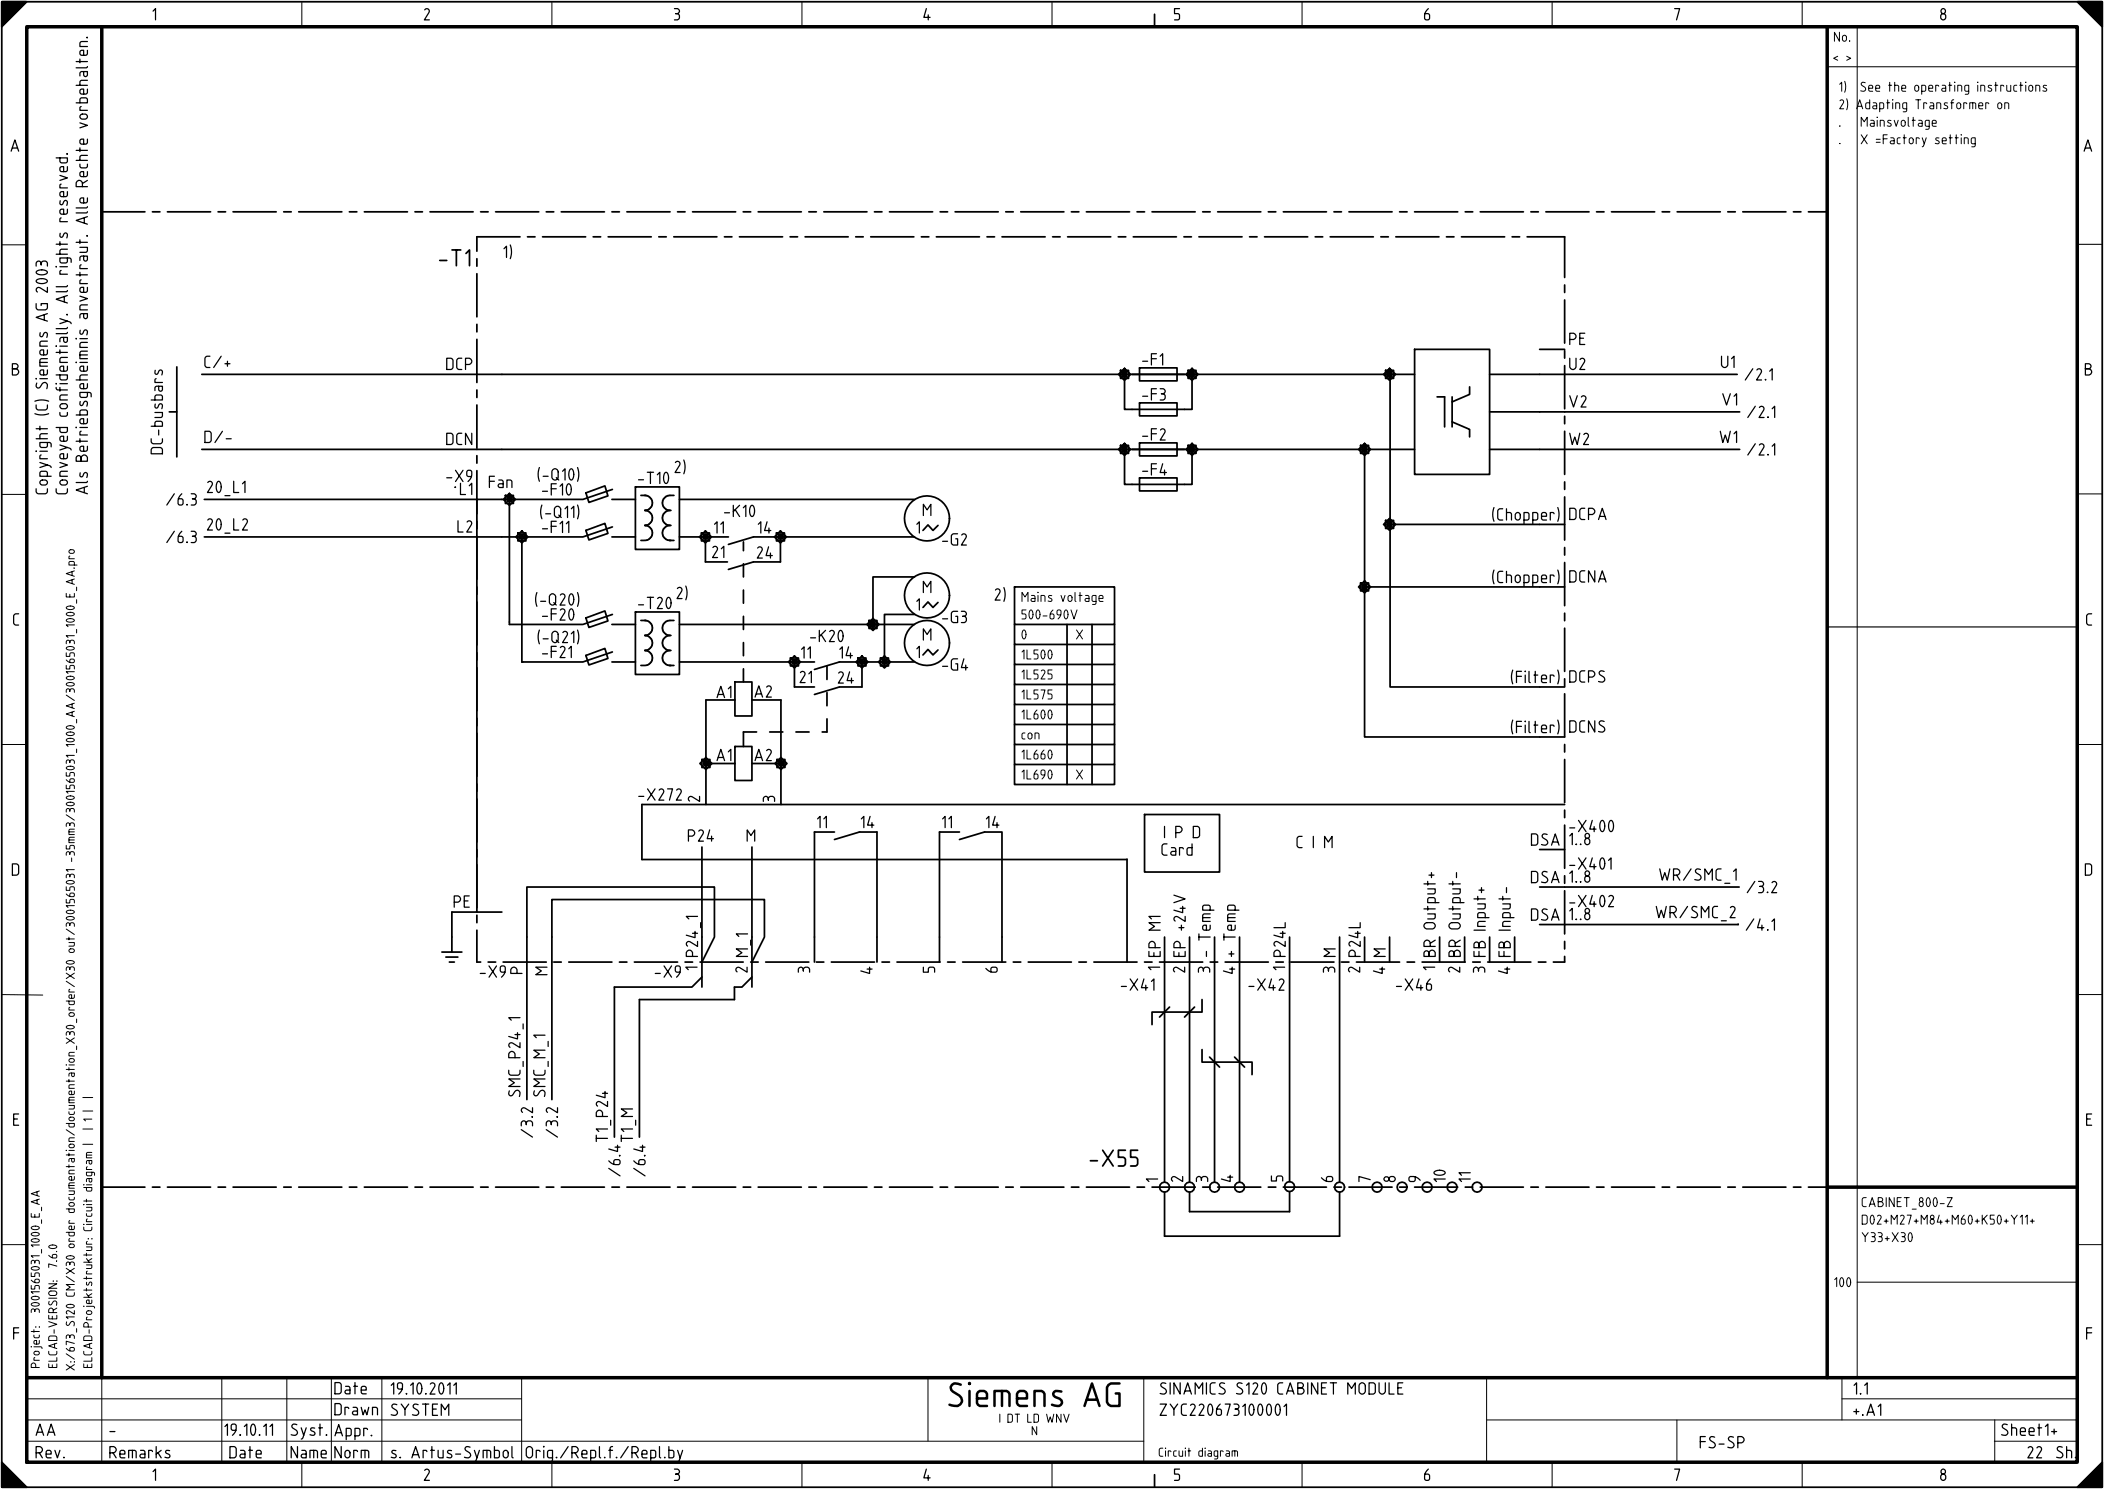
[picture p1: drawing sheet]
<svg xmlns="http://www.w3.org/2000/svg" width="421mm" height="298mm" viewBox="0 0 421 298" stroke-linecap="round" stroke-linejoin="round" font-family="sans-serif">
<g fill="none" stroke="#000" stroke-width=".35">
<path d="M.4 .3h420v297h-420zM.4 .3h5l-5 5zM.5 4.9h.1M.5 4.9h.2M.5 4.8h.2M.5 4.7h.3M.5 4.6h.4M.5 4.6h.5M.5 4.5h.5M.5 4.4h.6M.5 4.3h.7M.5 4.3h.8"/>
<path d="M.5 4.2h.8M.5 4.1h.9M.5 4h1M.5 3.9h1.1M.5 3.8h1.2M.5 3.8h1.3M.5 3.7h1.3M.5 3.6h1.4M.5 3.5h1.5M.5 3.5h1.6M.5 3.4h1.6M.5 3.3h1.7"/>
<path d="M.5 3.2h1.8M.5 3.2h1.9M.5 3.1h1.9M.5 3h2M.5 2.9h2.1M.5 2.9h2.2M.5 2.8h2.2M.5 2.7h2.3M.5 2.6h2.4M.5 2.6h2.5M.5 2.5h2.5M.5 2.4h2.6"/>
<path d="M.5 2.3h2.7M.5 2.3h2.8M.5 2.2h2.8M.5 2.1h2.9M.5 2h3M.5 2h3.1M.5 1.9h3.1M.5 1.8h3.2M.5 1.7h3.3M.5 1.7h3.4M.5 1.6h3.4M.5 1.5h3.5"/>
<path d="M.5 1.4h3.6M.5 1.3h3.7M.5 1.2h3.8M.5 1.2h3.9M.5 1.1h3.9M.5 1h4M.5 .9h4.1M.5 .9h4.2M.5 .8h4.2M.5 .7h4.3M.5 .6h4.4M.5 .6h4.5"/>
<path d="M.5 .5h4.5M.5 .4h4.6M.5 .3h4.7M230.9 2.9v2.4M415.4 .3h5v5zM415.5 .3h4.7M415.6 .4h4.6M415.7 .5h4.5M415.7 .6h4.5M415.8 .6h4.4M415.9 .7h4.3M416 .8h4.2"/>
<path d="M416 .9h4.2M416.1 .9h4.1M416.2 1h4M416.3 1.1h3.9M416.3 1.2h3.9M416.4 1.2h3.8M416.5 1.3h3.7M416.6 1.4h3.6M416.7 1.5h3.5M416.8 1.6h3.4M416.8 1.7h3.4M416.9 1.7h3.3"/>
<path d="M417 1.8h3.2M417.1 1.9h3.1M417.1 2h3.1M417.2 2h3M417.3 2.1h2.9M417.4 2.2h2.8M417.4 2.3h2.8M417.5 2.3h2.7M417.6 2.4h2.6M417.7 2.5h2.5M417.7 2.6h2.5M417.8 2.6h2.4"/>
<path d="M417.9 2.7h2.3M418 2.8h2.2M418 2.9h2.2M418.1 2.9h2.1M418.2 3h2M418.3 3.1h1.9M418.3 3.2h1.9M418.4 3.2h1.8M418.5 3.3h1.7M418.6 3.4h1.6M418.6 3.5h1.6M418.7 3.5h1.5"/>
<path d="M418.8 3.6h1.4M418.9 3.7h1.3M418.9 3.8h1.3M419 3.8h1.2M419.1 3.9h1.1M419.2 4h1M419.3 4.1h.9M419.4 4.2h.8M419.4 4.3h.8M419.5 4.3h.7M419.6 4.4h.6M419.7 4.5h.5"/>
<path d="M419.7 4.6h.5M419.8 4.6h.4M419.9 4.7h.3M420 4.8h.2M420 4.9h.2M420.1 4.9h.1M20.4 42.4h8.6M30.5 42.4h1.5M33.5 42.4h8.6M43.6 42.4h1.5M46.6 42.4h8.6M56.7 42.4h1.5"/>
<path d="M59.7 42.4h8.7M69.9 42.4h1.5M72.9 42.4h8.6M83 42.4h1.5M86 42.4h8.6M95.4 51.7v1.5M95.4 54.7v8.6M96.1 42.4h1.5M99.1 42.4h8.6M104 47.3h-8.6v2.9M105.5 47.3h1.5M108.5 47.3h8.6"/>
<path d="M109.2 42.4h1.5M112.2 42.4h8.7M118.6 47.3h1.5M121.6 47.3h8.6M122.4 42.4h1.5M125.4 42.4h8.6M131.7 47.3h1.5M134.7 47.3h8.7M135.5 42.4h1.5M138.5 42.4h8.6M144.9 47.3h1.5M147.9 47.3h8.6"/>
<path d="M148.6 42.4h1.5M151.6 42.4h8.6M158 47.3h1.5M161 47.3h8.6M161.7 42.4h1.5M164.7 42.4h8.7M171.1 47.3h1.5M174.1 47.3h8.6M174.9 42.4h1.5M177.9 42.4h8.6M184.2 47.3h1.5M187.2 47.3h8.7"/>
<path d="M188 42.4h1.5M191 42.4h8.6M197.4 47.3h1.5M200.4 47.3h8.6M201.1 42.4h1.5M204.1 42.4h8.6M210.5 47.3h1.5M213.5 47.3h8.6M214.2 42.4h1.5M217.2 42.4h8.7M223.6 47.3h1.5M226.6 47.3h8.6"/>
<path d="M227.4 42.4h1.5M230.4 42.4h8.6M236.7 47.3h1.5M239.7 47.3h8.7M240.5 42.4h1.5M243.5 42.4h8.6M249.9 47.3h1.5M252.9 47.3h8.6M253.6 42.4h1.5M256.6 42.4h8.6M263 47.3h1.5M266 47.3h8.6"/>
<path d="M266.7 42.4h1.5M269.7 42.4h8.7M276.1 47.3h1.5M279.1 47.3h8.6M279.9 42.4h1.5M282.9 42.4h8.6M289.2 47.3h1.5M292.2 47.3h8.7M293 42.4h1.5M296 42.4h8.6M302.4 47.3h1.5M305.4 47.3h7.5v8.2"/>
<path d="M306.1 42.4h1.5M309.1 42.4h8.6M312.9 57v1.5M312.9 60v8.6M319.2 42.4h1.5M322.2 42.4h8.7M332.4 42.4h1.5M335.4 42.4h8.6M345.5 42.4h1.5M348.5 42.4h8.6M358.6 42.4h1.5M361.6 42.4h3.8"/>
<path d="M35.4 73.3v18M40.4 74.8h242.5M95.4 64.8v1.6M95.4 67.8v8.7M95.4 78v1.5M223.7 74.8l1.2-1.2 1.2 1.2-1.2 1.2zM224.1 74h1.6v1.6h-1.6zM224.4 74.3h.9v1h-.9zM224.4 74.8l.5-.3 .5 .3-.5 .5zM224.9 75.9v-1.1v7h13.5v-7v1.1M227.9 73.6h7.5v2.6h-7.5zM237.2 74.8l1.2-1.2 1.2 1.2-1.2 1.2z"/>
<path d="M237.6 74h1.6v1.6h-1.6zM237.9 74.3h.9v1h-.9zM237.9 74.8l.5-.3 .5 .3-.5 .5zM276.7 74.8l1.2-1.2 1.2 1.2-1.2 1.2zM277.1 74h1.6v1.6h-1.6zM277.4 74.3h.9v1h-.9zM277.4 74.8l.5-.3 .5 .3-.5 .5zM277.9 74.8v1.1M278 74.8v30h34.9M282.9 69.8h15v25h-15zM287.4 79.4h1.5v6M290.4 79.4v6"/>
<path d="M293.9 77.4v1.4l-3.5 1.5M297.9 74.8h49.5M307.9 69.8h5M312.9 70.1v1.5M312.9 73.1v8.6M33.9 82.3h1.5M40.4 89.8h242.5M95.4 81v8.6M95.4 91.1v1.5M95.4 94.1v88.3M100.7 99.9l1.2-1.2 1.2 1.2-1.2 1.1zM101.1 99h1.6v1.7h-1.6z"/>
<path d="M101.4 99.9l.5-.5 .5 .5-.5 .3zM101.5 99.3h.9v.9h-.9zM101.9 99.4v25.4h14.7l5.9-2M117.2 98.5l3.8-1.4 .6 2-3.8 1.3zM122.4 99.9h4.7M122.5 97.8l-5.9 2.1h-75.7M127.1 97.3h8.8v12.5h-8.8zM128.2 99a1.69 1.69 0 0 1 2.2 2 1.58 1.58 0 0 1-1.4 1 1.5 1.5 0 0 1 1.5 1.5 1.5 1.5 0 0 1-1.5 1.6 1.5 1.5 0 0 1 1.5 1.4 1.5 1.5 0 0 1-1.5 1.5M134.8 99a1.69 1.69 0 0 0-2.3 2 1.57 1.57 0 0 0 1.5 1 1.5 1.5 0 0 0-1.5 1.5 1.5 1.5 0 0 0 1.5 1.6 1.5 1.5 0 0 0-1.5 1.4 1.5 1.5 0 0 0 1.5 1.5M135.9 99.9h47M223.7 89.8l1.2-1.2 1.2 1.2-1.2 1.2zM224.1 89h1.6v1.6h-1.6z"/>
<path d="M224.4 89.8l.5-.3 .5 .3-.5 .4zM224.4 89.3h.9v1h-.9zM224.9 90.9v-1.1v7h13.5v-7v1.1M227.9 88.6h7.5v2.6h-7.5zM227.9 80.5h7.5v2.6h-7.5zM227.9 95.5h7.5v2.6h-7.5zM237.2 89.8l1.2-1.2 1.2 1.2-1.2 1.2zM237.6 89h1.6v1.6h-1.6zM237.9 89.8l.5-.3 .5 .3-.5 .4zM237.9 89.3h.9v1h-.9zM271.7 89.8l1.2-1.2 1.2 1.2-1.2 1.2zM272.1 89h1.6v1.6h-1.6z"/>
<path d="M272.4 89.3h.9v1h-.9zM272.4 89.8l.5-.3 .5 .3-.5 .4zM272.9 90.9v-1.1v27.5h40M290.4 84.3l3.5 1.5v1.5M297.9 89.8h50M297.9 82.3h50M312.9 83.2v1.5M312.9 86.2v8.6M312.9 96.4v1.4M312.9 99.3v8.7M103.2 107.4l1.2-1.2 1.2 1.2-1.2 1.1zM103.6 106.5h1.6v1.7h-1.6z"/>
<path d="M103.9 107.4l.5-.5 .5 .5-.5 .3zM104 106.8h.9v.9h-.9zM104.4 106.9v25.4h12.2l5.9-2M117.2 106l3.8-1.4 .6 2-3.8 1.3zM122.4 107.4h4.7M122.5 105.4l-5.9 2h-75.7M128.2 108h.7M133.9 108h.9M135.9 107.4h9.8M139.9 107.4l1.2-1.2 1.2 1.2-1.2 1.1zM140.3 106.5h1.6v1.7h-1.6zM140.6 107.4l.5-.5 .5 .5-.5 .3z"/>
<path d="M140.7 106.8h.9v.9h-.9zM141.1 106.9v5.4h4.4M148.7 108.3v1.8M148.7 112.7v2.6M148.7 118v2.6M154.9 107.4l1.2-1.2 1.2 1.2-1.2 1.1zM155.3 106.5h1.6v1.7h-1.6zM155.6 107.4l.5-.5 .5 .5-.5 .3zM155.7 106.8h.9v.9h-.9zM156.1 107.4h-5.4l-5 1.4M156.1 106.9v5.4h-5.4l-5 1.5M156.2 107.4h26.7"/>
<path d="M182.9 115.3h-8.3v10.5M187.6 105.1l-1 .9-1-1.1-1 1.1M202.9 117.3h20v7.5h-20zM271.7 117.3l1.2-1.2 1.2 1.2-1.2 1.3zM272.1 116.6h1.6v1.5h-1.6zM272.4 117.3l.5-.4 .5 .4-.5 .5zM272.4 116.9h.9v.9h-.9zM272.9 118.3v-1v30h40v-8.6M277.1 104h1.6v1.6h-1.6zM277.4 104.3h.9v1.1h-.9zM277.4 104.8l.5-.3 .5 .3-.5 .4zM277.9 103.6l1.2 1.2-1.2 1.2-1.2-1.2z"/>
<path d="M277.9 104.8v1.1M278 104.8v32.6h34.9M312.9 109.5v1.5M312.9 112.5v8.6M117.2 131l3.8-1.4 .6 2-3.8 1.3zM117.2 123.5l3.8-1.4 .6 2-3.8 1.3zM122.4 124.8h4.7M122.4 132.3h4.7M127.1 122.4h8.8v12.4h-8.8zM128.2 124.1a1.69 1.69 0 0 1 2.2 1.8 1.59 1.59 0 0 1-1.4 1.1 1.5 1.5 0 0 1 1.5 1.5 1.5 1.5 0 0 1-1.5 1.5 1.5 1.5 0 0 1 1.5 1.5 1.5 1.5 0 0 1-1.5 1.6M128.2 133.1h.7M133.9 133.1h.9"/>
<path d="M134.8 124.1a1.68 1.68 0 0 0-2.3 1.8 1.58 1.58 0 0 0 1.5 1.1 1.5 1.5 0 0 0-1.5 1.5 1.5 1.5 0 0 0 1.5 1.5 1.5 1.5 0 0 0-1.5 1.5 1.5 1.5 0 0 0 1.5 1.6M135.9 124.8h47M135.9 132.3h27M147 136.3h3.4v6.9h-3.4zM147 140h-5.8v20.8M148.7 123.2v2.6M148.7 128.5v2.6M148.7 133.7v2.6M150.4 140h5.8v20.8M157.7 132.3l1.2-1.2 1.2 1.2-1.2 1.3zM158.1 131.6h1.6v1.5h-1.6zM158.4 132.3l.5-.4 .5 .4-.5 .5z"/>
<path d="M158.5 131.9h.9v.9h-.9zM158.9 131.9v5.5h4M165.4 133.1v2.7M165.4 138.5v2.6M171.2 132.3l1.2-1.2 1.2 1.2-1.2 1.3zM171.6 131.6h1.6v1.5h-1.6zM171.9 132.3l.5-.4 .5 .4-.5 .5zM172 131.9h.9v.9h-.9zM172.4 131.9v5.5h-4.5l-5 1.4M173.4 124.8l1.2-1.2 1.2 1.2-1.2 1.3zM173.8 124.1h1.6v1.5h-1.6zM174.1 124.8l.5-.4 .5 .4-.5 .5z"/>
<path d="M174.1 124.4h.9v.9h-.9zM175.7 132.3l1.2-1.2 1.2 1.2-1.2 1.3zM176.1 131.6h1.6v1.5h-1.6zM176.4 132.3l.5-.4 .5 .4-.5 .5zM176.5 131.9h.9v.9h-.9zM176.9 131.9v1.4M182.9 122.8h-6v9.5M182.9 132.3h-15l-5 1.6M187.6 129.9l-1 1-1-1-1 1M187.6 120.4l-1 1.1-1-1.1-1 1.1M202.9 136.8v4.1h20v-4.1M202.9 132.8v4h20v-4"/>
<path d="M202.9 128.8v4h20v-4M202.9 124.8v4h20v-4M213.4 124.8v32M218.4 124.8v32M312.9 122.6v1.5M312.9 125.6v8.6M312.9 135.7v1.5M140 152.7l1.2-1.2 1.2 1.2-1.2 1.1zM140.4 151.8h1.6v1.6h-1.6zM140.7 152.7l.5-.5 .5 .5-.5 .3zM140.8 152.1h.9v.9h-.9zM141.2 152.7h5.8"/>
<path d="M147 149.2h3.4v6.8h-3.4zM150.4 152.7h5.7M151.3 146.3h-2.6v2.9M153.9 146.3h2.6M155 152.7l1.2-1.2 1.2 1.2-1.2 1.1zM155.4 151.8h1.6v1.6h-1.6zM155.7 152.7l.5-.5 .5 .5-.5 .3zM155.8 152.1h.9v.9h-.9zM159.2 146.3h2.6M165.4 143.7v2.6h-1M202.9 144.9v4h20v-4M202.9 140.9v4h20v-4"/>
<path d="M202.9 148.9v3.9h20v-3.9M202.9 152.8v4h20v-4M312.9 148.9v1.5M312.9 151.8v8.7M140.4 169.4v28M150.4 169.4v28M166.9 166.3h-4v26M166.9 167.8l5-1.5h3.5v26M191.9 167.8l5-1.5h3.5v26M191.9 166.3h-4v26M225.4 171.7v20.6M228.9 162.8h15v11.5h-15z"/>
<path d="M307.9 169.8h5M307.9 177.3h39.9M312.9 160.8h-184.5v11h96.9M312.9 162v1.5M312.9 165v8.6M312.9 175.1v1.5M312.9 178.1v8.6M88.4 190.3h4M89.2 191.4h2.4M89.9 192.3h1M95.4 186v6.3h.7M95.4 183v1.5"/>
<path d="M97.6 192.3h1.5M100.4 182.4h-10v7.9M100.6 192.3h8.6M110.7 192.3h1.5M113.7 192.3h8.7M123.9 192.3h1.5M126.9 192.3h8.6M137 192.3h1.5M140 192.3h8.6M140.4 192.3l2.5-5v-10h-37.5v42.5M140.4 195.4l-2 2h-15.5v29.9M150.1 192.3h1.5"/>
<path d="M150.4 192.3l2.5-5v-7.5h-42.5v40M150.4 195.4l-2 2h-1.5v2.4h-19v27.5M153.1 192.3h8.6M163.2 192.3h1.5M166.2 192.3h8.7M176.4 192.3h1.5M179.4 192.3h8.6M189.5 192.3h1.5M192.5 192.3h8.6M202.6 192.3h1.5M205.6 192.3h8.6M215.7 192.3h1.5"/>
<path d="M218.7 192.3h8.7M228.9 192.3h1.5M231.9 192.3h8.6M232.9 187.3v49.1M237.9 187.3v49.1M240.4 199.8v2.5h-10v2.6M242 192.3h1.5M242.9 187.3v49.1M245 192.3h8.6M247.9 187.3v49.1M255.1 192.3h1.5M257.9 187.3v48.9"/>
<path d="M258.1 192.3h8.6M267.9 187.3v49.1M268.2 192.3h1.5M271.2 192.3h8.7M272.9 187.3v5M277.9 187.3v5M281.4 192.3h1.5M284.4 192.3h8.6M287.9 187.3v5M292.9 187.3v5M294.5 192.3h1.5M297.5 192.3h8.6"/>
<path d="M297.9 187.3v5M302.9 187.3v5M307.6 192.3h1.5M312.9 191.2v1.1h-2.3M312.9 188.2v1.5M347.6 184.7l-39.7 .1M233.9 201.3l-2 2M238.9 201.3l-2 2M240.4 209.8v2.6h10v2.4M241.9 211.3l2 2M246.9 211.3l2 2M20.4 237.3h8.6"/>
<path d="M30.5 237.3h1.5M33.5 237.3h8.6M43.6 237.3h1.5M46.6 237.3h8.6M56.7 237.3h1.5M59.7 237.3h8.7M69.9 237.3h1.5M72.9 237.3h8.6M83 237.3h1.5M86 237.3h8.6M96.1 237.3h1.5M99.1 237.3h8.6"/>
<path d="M109.2 237.3h1.5M112.2 237.3h8.7M122.4 237.3h1.5M125.4 237.3h8.6M135.5 237.3h1.5M138.5 237.3h8.6M148.6 237.3h1.5M151.6 237.3h8.6M161.7 237.3h1.5M164.7 237.3h8.7M174.9 237.3h1.5M177.9 237.3h8.6"/>
<path d="M188 237.3h1.5M191 237.3h8.6M201.1 237.3h1.5M204.1 237.3h8.6M214.2 237.3h1.5M217.2 237.3h8.7M227.4 237.3h1.5M230.4 237.3h8.6M232.9 238.4v8.7h35v-8.7M240.5 237.3h1.5M243.5 237.3h8.6M253.6 237.3h1.5"/>
<path d="M256.6 237.3h8.6M257.9 238.2v4h-20v-3.8M266.7 237.3h1.5M269.7 237.3h8.7M279.9 237.3h1.5M282.9 237.3h8.6M293 237.3h1.5M296 237.3h8.6M306.1 237.3h1.5M309.1 237.3h8.6M319.2 237.3h1.5M322.2 237.3h8.7"/>
<path d="M332.4 237.3h1.5M335.4 237.3h8.6M345.5 237.3h1.5M348.5 237.3h8.6M358.6 237.3h1.5M361.6 237.3h3.8M.4 292.4l5 4.9h-5zM.5 297.3h4.6M.5 297.2h4.5M.5 297.1h4.5M.5 297.1h4.4M.5 297h4.4"/>
<path d="M.5 297h4.3M.5 296.9h4.2M.5 296.8h4.2M.5 296.8h4.1M.5 296.7h4.1M.5 296.7h4M.5 296.6h3.9M.5 296.5h3.9M.5 296.5h3.8M.5 296.4h3.8M.5 296.4h3.7M.5 296.3h3.6"/>
<path d="M.5 296.2h3.6M.5 296.2h3.5M.5 296.1h3.5M.5 296.1h3.4M.5 296h3.4M.5 296h3.3M.5 295.9h3.3M.5 295.9h3.2M.5 295.8h3.1M.5 295.7h3.1M.5 295.7h3M.5 295.6h3"/>
<path d="M.5 295.6h2.9M.5 295.5h2.8M.5 295.4h2.8M.5 295.4h2.7M.5 295.3h2.7M.5 295.3h2.6M.5 295.2h2.5M.5 295.1h2.5M.5 295.1h2.4M.5 295h2.4M.5 295h2.3M.5 294.9h2.2"/>
<path d="M.5 294.8h2.2M.5 294.8h2.1M.5 294.7h2.1M.5 294.7h2M.5 294.6h1.9M.5 294.5h1.9M.5 294.5h1.8M.5 294.4h1.8M.5 294.4h1.7M.5 294.3h1.6M.5 294.2h1.6M.5 294.2h1.5"/>
<path d="M.5 294.1h1.5M.5 294.1h1.4M.5 294h1.3M.5 293.9h1.3M.5 293.9h1.2M.5 293.8h1.2M.5 293.8h1.1M.5 293.7h1M.5 293.6h1M.5 293.6h.9M.5 293.5h.9M.5 293.5h.8"/>
<path d="M.5 293.4h.8M.5 293.4h.7M.5 293.3h.7M.5 293.3h.6M.5 293.2h.5M.5 293.1h.5M.5 293.1h.4M.5 293h.4M.5 293h.3M.5 292.9h.2M.5 292.8h.2M.5 292.8h.1"/>
<path d="M.5 292.7h.1M230.9 294.8v2.5M415.4 297.3l5-4.9v4.9zM415.6 297.3h4.6M415.7 297.2h4.5M415.7 297.1h4.5M415.8 297.1h4.4M415.8 297h4.4M415.9 297h4.3M416 296.9h4.2M416 296.8h4.2M416.1 296.8h4.1"/>
<path d="M416.1 296.7h4.1M416.2 296.7h4M416.3 296.6h3.9M416.3 296.5h3.9M416.4 296.5h3.8M416.4 296.4h3.8M416.5 296.4h3.7M416.6 296.3h3.6M416.6 296.2h3.6M416.7 296.2h3.5M416.7 296.1h3.5M416.8 296.1h3.4"/>
<path d="M416.8 296h3.4M416.9 296h3.3M416.9 295.9h3.3M417 295.9h3.2M417.1 295.8h3.1M417.1 295.7h3.1M417.2 295.7h3M417.2 295.6h3M417.3 295.6h2.9M417.4 295.5h2.8M417.4 295.4h2.8M417.5 295.4h2.7"/>
<path d="M417.5 295.3h2.7M417.6 295.3h2.6M417.7 295.2h2.5M417.7 295.1h2.5M417.8 295.1h2.4M417.8 295h2.4M417.9 295h2.3M418 294.9h2.2M418 294.8h2.2M418.1 294.8h2.1M418.1 294.7h2.1M418.2 294.7h2"/>
<path d="M418.3 294.6h1.9M418.3 294.5h1.9M418.4 294.5h1.8M418.4 294.4h1.8M418.5 294.4h1.7M418.6 294.3h1.6M418.6 294.2h1.6M418.7 294.2h1.5M418.7 294.1h1.5M418.8 294.1h1.4M418.9 294h1.3M418.9 293.9h1.3"/>
<path d="M419 293.9h1.2M419 293.8h1.2M419.1 293.8h1.1M419.2 293.7h1M419.2 293.6h1M419.3 293.6h.9M419.3 293.5h.9M419.4 293.5h.8M419.4 293.4h.8M419.5 293.4h.7M419.5 293.3h.7M419.6 293.3h.6"/>
<path d="M419.7 293.2h.5M419.7 293.1h.5M419.8 293.1h.4M419.8 293h.4M419.9 293h.3M420 292.9h.2M420 292.8h.2M420.1 292.8h.1M420.1 292.7h.1"/>
<circle cx="185.4" cy="103.6" r="4.5"/>
<circle cx="185.4" cy="119.1" r="4.5"/>
<circle cx="185.4" cy="128.5" r="4.5"/>
<circle cx="232.9" cy="237.4" r="1"/>
<circle cx="237.9" cy="237.4" r="1"/>
<circle cx="242.9" cy="237.4" r="1"/>
<circle cx="247.9" cy="237.4" r="1"/>
<circle cx="257.9" cy="237.2" r="1"/>
<circle cx="267.9" cy="237.4" r="1"/>
<circle cx="275.4" cy="237.4" r="1"/>
<circle cx="280.4" cy="237.4" r="1"/>
<circle cx="285.4" cy="237.4" r="1"/>
<circle cx="290.4" cy="237.4" r="1"/>
<circle cx="295.4" cy="237.4" r="1"/>
</g>
<g fill="#000">
<circle cx="129" cy="99" r=".17"/>
<circle cx="129" cy="102" r=".17"/>
<circle cx="129" cy="105.1" r=".17"/>
<circle cx="134" cy="102" r=".17"/>
<circle cx="134" cy="105.1" r=".17"/>
<circle cx="134" cy="108" r=".17"/>
<circle cx="104.4" cy="132.3" r=".17"/>
<circle cx="129" cy="127" r=".17"/>
<circle cx="129" cy="130" r=".17"/>
<circle cx="129" cy="124.1" r=".17"/>
<circle cx="134" cy="133.1" r=".17"/>
<circle cx="134" cy="130" r=".17"/>
<circle cx="134" cy="127" r=".17"/>
</g>
<path d="M5.4 5.3h410v287.1h-410zM20.4 5.3v270.1M365.4 5.3v270.1M365.4 237.3h50M5.4 275.4h410" fill="none" stroke="#000" stroke-width=".7"/>
<g fill="none" stroke="#000" stroke-width=".2">
<path d="M60.4 .3v5M110.4 .3v5M160.4 .3v5M210.4 .3v5M260.4 .3v5M310.4 .3v5M360.4 .3v5M365.4 13.3h50M371.4 5.3v270.1M.4 48.9h5M415.4 48.8h5M.4 98.8h5"/>
<path d="M415.4 98.7h5M365.4 125.3h.1M365.5 125.3h.1M365.6 125.3h.1M365.7 125.3h.1M365.8 125.3h.1M365.9 125.3h.1M366 125.3h.1M366.1 125.3h.1M366.2 125.3h.1M366.3 125.3h.1M366.4 125.3h.1"/>
<path d="M366.5 125.3h.1M366.6 125.3h.1M366.7 125.3h.1M366.8 125.3h.1M366.9 125.3h.1M367 125.3h.1M367.1 125.3h.1M367.2 125.3h.1M367.3 125.3h.1M367.4 125.3h.1M367.5 125.3h.1M367.6 125.3h.1"/>
<path d="M367.7 125.3h.1M367.8 125.3h.1M367.9 125.3h.1M368 125.3h.1M368.1 125.3h.1M368.2 125.3h.1M368.3 125.3h.1M368.4 125.3h.1M368.5 125.3h.1M368.6 125.3h.1M368.7 125.3h.1M368.8 125.3h.1"/>
<path d="M368.9 125.3h.1M369 125.3h.1M369.1 125.3h.1M369.2 125.3h.1M369.3 125.3h.1M369.4 125.3h.1M369.5 125.3h.1M369.6 125.3h.1M369.7 125.3h.1M369.8 125.3h.1M369.9 125.3h.1M370 125.3h.1"/>
<path d="M370.1 125.3h.1M370.2 125.3h.1M370.3 125.3h.1M370.4 125.3h.1M370.5 125.3h.1M370.6 125.3h.1M370.7 125.3h.1M370.8 125.3h.1M370.9 125.3h.1M371 125.3h.1M371.1 125.3h.1M371.2 125.3h.1"/>
<path d="M371.3 125.3h.1M371.4 125.3h.1M371.5 125.3h.1M371.6 125.3h.1M371.7 125.3h.1M371.8 125.3h.1M371.9 125.3h.1M372 125.3h.1M372.1 125.3h.1M372.2 125.3h.1M372.3 125.3h.1M372.4 125.3h.1"/>
<path d="M372.5 125.3h.1M372.6 125.3h.1M372.7 125.3h.1M372.8 125.3h.1M372.9 125.3h.1M373 125.3h.1M373.1 125.3h.1M373.2 125.3h.1M373.3 125.3h.1M373.4 125.3h.1M373.5 125.3h.1M373.6 125.3h.1"/>
<path d="M373.7 125.3h.1M373.8 125.3h.1M373.9 125.3h.1M374 125.3h.1M374.1 125.3h.1M374.2 125.3h.1M374.3 125.3h.1M374.4 125.3h.1M374.5 125.3h.1M374.6 125.3h.1M374.7 125.3h.1M374.8 125.3h.1"/>
<path d="M374.9 125.3h.1M375 125.3h.1M375.1 125.3h.1M375.2 125.3h.1M375.3 125.3h.1M375.4 125.3h.1M375.5 125.3h.1M375.6 125.3h.1M375.7 125.3h.1M375.8 125.3h.1M375.9 125.3h.1M376 125.3h.1"/>
<path d="M376.1 125.3h.1M376.2 125.3h.1M376.3 125.3h.1M376.4 125.3h.1M376.5 125.3h.1M376.6 125.3h.1M376.7 125.3h.1M376.8 125.3h.1M376.9 125.3h.1M377 125.3h.1M377.1 125.3h.1M377.2 125.3h.1"/>
<path d="M377.3 125.3h.1M377.4 125.3h.1M377.5 125.3h.1M377.6 125.3h.1M377.7 125.3h.1M377.8 125.3h.1M377.9 125.3h.1M378 125.3h.1M378.1 125.3h.1M378.2 125.3h.1M378.3 125.3h.1M378.4 125.3h.1"/>
<path d="M378.5 125.3h.1M378.6 125.3h.1M378.7 125.3h.1M378.8 125.3h.1M378.9 125.3h.1M379 125.3h.1M379.1 125.3h.1M379.2 125.3h.1M379.3 125.3h.1M379.4 125.3h.1M379.5 125.3h.1M379.6 125.3h.1"/>
<path d="M379.7 125.3h.1M379.8 125.3h.1M379.9 125.3h.1M380 125.3h.1M380.1 125.3h.1M380.2 125.3h.1M380.3 125.3h.1M380.4 125.3h.1M380.5 125.3h.1M380.6 125.3h.1M380.7 125.3h.1M380.8 125.3h.1"/>
<path d="M380.9 125.3h.1M381 125.3h.1M381.1 125.3h.1M381.2 125.3h.1M381.3 125.3h.1M381.4 125.3h.1M381.5 125.3h.1M381.6 125.3h.1M381.7 125.3h.1M381.8 125.3h.1M381.9 125.3h.1M382 125.3h.1"/>
<path d="M382.1 125.3h.1M382.2 125.3h.1M382.3 125.3h.1M382.4 125.3h.1M382.5 125.3h.1M382.6 125.3h.1M382.7 125.3h.1M382.8 125.3h.1M382.9 125.3h.1M383 125.3h.1M383.1 125.3h.1M383.2 125.3h.1"/>
<path d="M383.3 125.3h.1M383.4 125.3h.1M383.5 125.3h.1M383.6 125.3h.1M383.7 125.3h.1M383.8 125.3h.1M383.9 125.3h.1M384 125.3h.1M384.1 125.3h.1M384.2 125.3h.1M384.3 125.3h.1M384.4 125.3h.1"/>
<path d="M384.5 125.3h.1M384.6 125.3h.1M384.7 125.3h.1M384.8 125.3h.1M384.9 125.3h.1M385 125.3h.1M385.1 125.3h.1M385.2 125.3h.1M385.3 125.3h.1M385.4 125.3h.1M385.5 125.3h.1M385.6 125.3h.1"/>
<path d="M385.7 125.3h.1M385.8 125.3h.1M385.9 125.3h.1M386 125.3h.1M386.1 125.3h.1M386.2 125.3h.1M386.3 125.3h.1M386.4 125.3h.1M386.5 125.3h.1M386.6 125.3h.1M386.7 125.3h.1M386.8 125.3h.1"/>
<path d="M386.9 125.3h.1M387 125.3h.1M387.1 125.3h.1M387.2 125.3h.1M387.3 125.3h.1M387.4 125.3h.1M387.5 125.3h.1M387.6 125.3h.1M387.7 125.3h.1M387.8 125.3h.1M387.9 125.3h.1M388 125.3h.1"/>
<path d="M388.1 125.3h.1M388.2 125.3h.1M388.3 125.3h.1M388.4 125.3h.1M388.5 125.3h.1M388.6 125.3h.1M388.7 125.3h.1M388.8 125.3h.1M388.9 125.3h.1M389 125.3h.1M389.1 125.3h.1M389.2 125.3h.1"/>
<path d="M389.3 125.3h.1M389.4 125.3h.1M389.5 125.3h.1M389.6 125.3h.1M389.7 125.3h.1M389.8 125.3h.1M389.9 125.3h.1M390 125.3h.1M390.1 125.3h.1M390.2 125.3h.1M390.3 125.3h.1M390.4 125.3h.1"/>
<path d="M390.5 125.3h.1M390.6 125.3h.1M390.7 125.3h.1M390.8 125.3h.1M390.9 125.3h.1M391 125.3h.1M391.1 125.3h.1M391.2 125.3h.1M391.3 125.3h.1M391.4 125.3h.1M391.5 125.3h.1M391.6 125.3h.1"/>
<path d="M391.7 125.3h.1M391.8 125.3h.1M391.9 125.3h.1M392 125.3h.1M392.1 125.3h.1M392.2 125.3h.1M392.3 125.3h.1M392.4 125.3h.1M392.5 125.3h.1M392.6 125.3h.1M392.7 125.3h.1M392.8 125.3h.1"/>
<path d="M392.9 125.3h.1M393 125.3h.1M393.1 125.3h.1M393.2 125.3h.1M393.3 125.3h.1M393.4 125.3h.1M393.5 125.3h.1M393.6 125.3h.1M393.7 125.3h.1M393.8 125.3h.1M393.9 125.3h.1M394 125.3h.1"/>
<path d="M394.1 125.3h.1M394.2 125.3h.1M394.3 125.3h.1M394.4 125.3h.1M394.5 125.3h.1M394.6 125.3h.1M394.7 125.3h.1M394.8 125.3h.1M394.9 125.3h.1M395 125.3h.1M395.1 125.3h.1M395.2 125.3h.1"/>
<path d="M395.3 125.3h.1M395.4 125.3h.1M395.5 125.3h.1M395.6 125.3h.1M395.7 125.3h.1M395.8 125.3h.1M395.9 125.3h.1M396 125.3h.1M396.1 125.3h.1M396.2 125.3h.1M396.3 125.3h.1M396.4 125.3h.1"/>
<path d="M396.5 125.3h.1M396.6 125.3h.1M396.7 125.3h.1M396.8 125.3h.1M396.9 125.3h.1M397 125.3h.1M397.1 125.3h.1M397.2 125.3h.1M397.3 125.3h.1M397.4 125.3h.1M397.5 125.3h.1M397.6 125.3h.1"/>
<path d="M397.7 125.3h.1M397.8 125.3h.1M397.9 125.3h.1M398 125.3h.1M398.1 125.3h.1M398.2 125.3h.1M398.3 125.3h.1M398.4 125.3h.1M398.5 125.3h.1M398.6 125.3h.1M398.7 125.3h.1M398.8 125.3h.1"/>
<path d="M398.9 125.3h.1M399 125.3h.1M399.1 125.3h.1M399.2 125.3h.1M399.3 125.3h.1M399.4 125.3h.1M399.5 125.3h.1M399.6 125.3h.1M399.7 125.3h.1M399.8 125.3h.1M399.9 125.3h.1M400 125.3h.1"/>
<path d="M400.1 125.3h.1M400.2 125.3h.1M400.3 125.3h.1M400.4 125.3h.1M400.5 125.3h.1M400.6 125.3h.1M400.7 125.3h.1M400.8 125.3h.1M400.9 125.3h.1M401 125.3h.1M401.1 125.3h.1M401.2 125.3h.1"/>
<path d="M401.3 125.3h.1M401.4 125.3h.1M401.5 125.3h.1M401.6 125.3h.1M401.7 125.3h.1M401.8 125.3h.1M401.9 125.3h.1M402 125.3h.1M402.1 125.3h.1M402.2 125.3h.1M402.3 125.3h.1M402.4 125.3h.1"/>
<path d="M402.5 125.3h.1M402.6 125.3h.1M402.7 125.3h.1M402.8 125.3h.1M402.9 125.3h.1M403 125.3h.1M403.1 125.3h.1M403.2 125.3h.1M403.3 125.3h.1M403.4 125.3h.1M403.5 125.3h.1M403.6 125.3h.1"/>
<path d="M403.7 125.3h.1M403.8 125.3h.1M403.9 125.3h.1M404 125.3h.1M404.1 125.3h.1M404.2 125.3h.1M404.3 125.3h.1M404.4 125.3h.1M404.5 125.3h.1M404.6 125.3h.1M404.7 125.3h.1M404.8 125.3h.1"/>
<path d="M404.9 125.3h.1M405 125.3h.1M405.1 125.3h.1M405.2 125.3h.1M405.3 125.3h.1M405.4 125.3h.1M405.5 125.3h.1M405.6 125.3h.1M405.7 125.3h.1M405.8 125.3h.1M405.9 125.3h.1M406 125.3h.1"/>
<path d="M406.1 125.3h.1M406.2 125.3h.1M406.3 125.3h.1M406.4 125.3h.1M406.5 125.3h.1M406.6 125.3h.1M406.7 125.3h.1M406.8 125.3h.1M406.9 125.3h.1M407 125.3h.1M407.1 125.3h.1M407.2 125.3h.1"/>
<path d="M407.3 125.3h.1M407.4 125.3h.1M407.5 125.3h.1M407.6 125.3h.1M407.7 125.3h.1M407.8 125.3h.1M407.9 125.3h.1M408 125.3h.1M408.1 125.3h.1M408.2 125.3h.1M408.3 125.3h.1M408.4 125.3h.1"/>
<path d="M408.5 125.3h.1M408.6 125.3h.1M408.7 125.3h.1M408.8 125.3h.1M408.9 125.3h.1M409 125.3h.1M409.1 125.3h.1M409.2 125.3h.1M409.3 125.3h.1M409.4 125.3h.1M409.5 125.3h.1M409.6 125.3h.1"/>
<path d="M409.7 125.3h.1M409.8 125.3h.1M409.9 125.3h.1M410 125.3h.1M410.1 125.3h.1M410.2 125.3h.1M410.3 125.3h.1M410.4 125.3h.1M410.5 125.3h.1M410.6 125.3h.1M410.7 125.3h.1M410.8 125.3h.1"/>
<path d="M410.9 125.3h.1M411 125.3h.1M411.1 125.3h.1M411.2 125.3h.1M411.3 125.3h.1M411.4 125.3h.1M411.5 125.3h.1M411.6 125.3h.1M411.7 125.3h.1M411.8 125.3h.1M411.9 125.3h.1M412 125.3h.1"/>
<path d="M412.1 125.3h.1M412.2 125.3h.1M412.3 125.3h.1M412.4 125.3h.1M412.5 125.3h.1M412.6 125.3h.1M412.7 125.3h.1M412.8 125.3h.1M412.9 125.3h.1M413 125.3h.1M413.1 125.3h.1M413.2 125.3h.1"/>
<path d="M413.3 125.3h.1M413.4 125.3h.1M413.5 125.3h.1M413.6 125.3h.1M413.7 125.3h.1M413.8 125.3h.1M413.9 125.3h.1M414 125.3h.1M414.1 125.3h.1M414.2 125.3h.1M414.3 125.3h.1M414.4 125.3h.1"/>
<path d="M414.5 125.3h.1M414.6 125.3h.1M414.7 125.3h.1M414.8 125.3h.1M414.9 125.3h.1M415 125.3h.1M415.1 125.3h.1M415.2 125.3h.1M415.3 125.3h.1M.4 148.9h5M415.4 148.9h5M.4 198.9h8.2"/>
<path d="M415.4 198.9h5M.4 248.8h5M371.4 256.3h44M415.4 248.8h5M5.4 279.7h98.9M20.4 275.4v17M44.4 275.4v17M57.4 275.4v17M66.3 275.4v17M76.4 275.4v17M104.3 275.4v17M185.6 275.4v12.7"/>
<path d="M228.7 275.4v17M297.3 275.4v17M368.3 275.4v8.5M368.3 279.7h47.1M5.4 283.9h98.9M5.4 288.1h223.3M60.4 292.4v4.9M110.4 292.4v4.9M160.4 292.4v4.9M210.4 292.4v4.9M260.4 292.4v4.9M297.3 283.9h118.1"/>
<path d="M310.4 292.4v4.9M335.3 283.9v8.5M360.4 292.4v4.9M398.8 288.1h16.6M398.9 283.8v8.6"/>
</g>
<text font-size="5" x="189.6" y="281.4">Siemens AG</text>
<g font-size="3.5">
<text x="87.8" y="53.3">-T1</text>
<text x="217.9" y="233.3">-X55</text>
</g>
<g font-size="2.5">
<text x="30.5" y="4.1">1</text>
<text x="84.7" y="4.1">2</text>
<text x="134.7" y="4.1">3</text>
<text x="184.6" y="4.1">4</text>
<text x="234.7" y="4.1">5</text>
<text x="284.7" y="4.1">6</text>
<text x="334.7" y="4.1">7</text>
<text x="387.9" y="4.1">8</text>
<text x="2.1" y="30.3">A</text>
<text x="416.6" y="30.3">A</text>
<text x="100.7" y="51.6">1)</text>
<text x="313.8" y="69">PE</text>
<text x="2.4" y="75.1">B</text>
<text x="40.9" y="73.6">C/+</text>
<text x="89.2" y="74">DCP</text>
<text x="228.4" y="73.1">-F1</text>
<text x="313.8" y="74">U2</text>
<text x="344.1" y="73.6">U1</text>
<text x="348.9" y="76.1">/2.1</text>
<text x="416.9" y="75.1">B</text>
<text x="228.4" y="80.1">-F3</text>
<text x="313.8" y="81.5">V2</text>
<text x="344.4" y="81.1">V1</text>
<text x="349.4" y="83.6">/2.1</text>
<text x="40.9" y="88.6">D/-</text>
<text x="89.2" y="89">DCN</text>
<text x="228.4" y="88.1">-F2</text>
<text x="313.8" y="89">W2</text>
<text x="343.9" y="88.6">W1</text>
<text x="32.6" y="90.9" transform="rotate(-90 32.6 90.9)">DC-busbars</text>
<text x="134.9" y="94.6">2)</text>
<text x="228.4" y="95.1">-F4</text>
<text x="349.4" y="91.1">/2.1</text>
<text x="9.6" y="98.8" transform="rotate(-90 9.6 98.8)">Copyright (C) Siemens AG 2003</text>
<text x="13.6" y="98.8" transform="rotate(-90 13.6 98.8)">Conveyed confidentially. All rights reserved.</text>
<text x="17.6" y="98.8" transform="rotate(-90 17.6 98.8)">Als Betriebsgeheimnis anvertraut. Alle Rechte vorbehalten.</text>
<text x="33.2" y="101.1">/6.3</text>
<text x="41.4" y="98.6">20_L1</text>
<text x="89.2" y="96.4">-X9</text>
<text x="90.9" y="97.6">.</text>
<text x="92" y="99">L1</text>
<text x="97.7" y="97.6">Fan</text>
<text x="107.5" y="96.1">(-Q10)</text>
<text x="108.4" y="99.1">-F10</text>
<text x="127.6" y="96.8">-T10</text>
<text x="41.4" y="106.1">20_L2</text>
<text x="91.5" y="106.5">L2</text>
<text x="108" y="103.6">(-Q11)</text>
<text x="108.4" y="106.6">-F11</text>
<text x="142.8" y="106.7">11</text>
<text x="144.8" y="103.4">-K10</text>
<text x="151.5" y="106.7">14</text>
<text x="183.2" y="106.7">1</text>
<text x="184.5" y="103.2">M</text>
<text x="298.4" y="104.1">(Chopper)</text>
<text x="313.8" y="104">DCPA</text>
<text x="33.2" y="108.6">/6.3</text>
<text x="142.4" y="111.6">21</text>
<text x="151.3" y="111.7">24</text>
<text x="188.4" y="109.1">-G2</text>
<text x="135.3" y="119.8">2)</text>
<text x="184.5" y="118.6">M</text>
<text x="298.4" y="116.6">(Chopper)</text>
<text x="313.8" y="116.5">DCNA</text>
<text x="2.6" y="125.1">C</text>
<text x="107" y="121.1">(-Q20)</text>
<text x="108.4" y="124.1">-F20</text>
<text x="127.6" y="121.8">-T20</text>
<text x="183.2" y="122.1">1</text>
<text x="188.4" y="124.6">-G3</text>
<text x="198.9" y="120.1">2)</text>
<text x="417.1" y="125.1">C</text>
<text x="107.5" y="128.6">(-Q21)</text>
<text x="108.4" y="131.6">-F21</text>
<text x="160.2" y="131.7">11</text>
<text x="162" y="128.4">-K20</text>
<text x="167.8" y="131.7">14</text>
<text x="183.2" y="131.6">1</text>
<text x="184.5" y="128.1">M</text>
<text x="159.9" y="136.6">21</text>
<text x="167.5" y="136.7">24</text>
<text x="188.4" y="134.1">-G4</text>
<text x="302.1" y="136.6">(Filter) DCPS</text>
<text x="143.3" y="139.6">A1</text>
<text x="150.9" y="139.5">A2</text>
<text x="302.1" y="146.6">(Filter)</text>
<text x="313.8" y="146.5">DCNS</text>
<text x="143.3" y="152.2">A1</text>
<text x="150.9" y="152.2">A2</text>
<text x="127.6" y="160.1">-X272</text>
<text x="140" y="160.3" transform="rotate(-90 140 160.3)">2</text>
<text x="155" y="160.3" transform="rotate(-90 155 160.3)">3</text>
<text x="163.4" y="165.6">11</text>
<text x="172.1" y="165.6">14</text>
<text x="188.4" y="165.6">11</text>
<text x="197.1" y="165.6">14</text>
<text x="232.7" y="167.6">I P D</text>
<text x="313.8" y="166.4">-X400</text>
<text x="137.5" y="168.3">P24</text>
<text x="149.3" y="168.3">M</text>
<text x="232.2" y="171.1">Card</text>
<text x="259.2" y="169.6">C I M</text>
<text x="306.1" y="169.1">DSA</text>
<text x="313.8" y="169">1..8</text>
<text x="313.8" y="173.9">-X401</text>
<text x="2.4" y="175.1">D</text>
<text x="306.1" y="176.6">DSA 1..8</text>
<text x="331.8" y="176.1">WR/SMC_1</text>
<text x="349.3" y="178.6">/3.2</text>
<text x="416.9" y="175.1">D</text>
<text x="90.7" y="181.5">PE</text>
<text x="306.1" y="184.1">DSA</text>
<text x="313.8" y="184">1..8</text>
<text x="313.8" y="181.4">-X402</text>
<text x="331.1" y="183.6">WR/SMC_2</text>
<text x="232.1" y="191.4" transform="rotate(-90 232.1 191.4)">EP M1</text>
<text x="237.1" y="191.4" transform="rotate(-90 237.1 191.4)">EP +24V</text>
<text x="247.1" y="191.4" transform="rotate(-90 247.1 191.4)">+ Temp</text>
<text x="272.1" y="191.4" transform="rotate(-90 272.1 191.4)">P24L</text>
<text x="277.1" y="191.4" transform="rotate(-90 277.1 191.4)">M</text>
<text x="287.1" y="191.4" transform="rotate(-90 287.1 191.4)">BR Output+</text>
<text x="292.1" y="191.4" transform="rotate(-90 292.1 191.4)">BR Output-</text>
<text x="302.1" y="191.4" transform="rotate(-90 302.1 191.4)">FB Input-</text>
<text x="349.1" y="186.1">/4.1</text>
<text x="95.9" y="195.5">-X9</text>
<text x="104.5" y="194.8" transform="rotate(-90 104.5 194.8)">P</text>
<text x="109.5" y="195" transform="rotate(-90 109.5 195)">M</text>
<text x="130.9" y="195.5">-X9</text>
<text x="139.5" y="194" transform="rotate(-90 139.5 194)">1 P24_1</text>
<text x="149.5" y="194.5" transform="rotate(-90 149.5 194.5)">2 M_1</text>
<text x="162" y="194.5" transform="rotate(-90 162 194.5)">3</text>
<text x="174.5" y="194.8" transform="rotate(-90 174.5 194.8)">4</text>
<text x="187" y="194.5" transform="rotate(-90 187 194.5)">5</text>
<text x="199.5" y="194.5" transform="rotate(-90 199.5 194.5)">6</text>
<text x="232" y="194" transform="rotate(-90 232 194)">1</text>
<text x="237" y="194.5" transform="rotate(-90 237 194.5)">2</text>
<text x="242" y="194.5" transform="rotate(-90 242 194.5)">3 - Temp</text>
<text x="247" y="194.8" transform="rotate(-90 247 194.8)">4</text>
<text x="257" y="194" transform="rotate(-90 257 194)">1 P24L</text>
<text x="267" y="194.5" transform="rotate(-90 267 194.5)">3 M</text>
<text x="272" y="194.5" transform="rotate(-90 272 194.5)">2</text>
<text x="277" y="194.8" transform="rotate(-90 277 194.8)">4</text>
<text x="287" y="194" transform="rotate(-90 287 194)">1</text>
<text x="292" y="194.5" transform="rotate(-90 292 194.5)">2</text>
<text x="297" y="194.5" transform="rotate(-90 297 194.5)">3 FB Input+</text>
<text x="302" y="194.8" transform="rotate(-90 302 194.8)">4</text>
<text x="224.1" y="198.1">-X41</text>
<text x="249.6" y="198.1">-X42</text>
<text x="279.1" y="198.1">-X46</text>
<text x="104.1" y="219.4" transform="rotate(-90 104.1 219.4)">SMC_P24_1</text>
<text x="109.1" y="219.4" transform="rotate(-90 109.1 219.4)">SMC_M_1</text>
<text x="2.6" y="225.1">E</text>
<text x="106.6" y="227.5" transform="rotate(-90 106.6 227.5)">/3.2</text>
<text x="111.6" y="227.5" transform="rotate(-90 111.6 227.5)">/3.2</text>
<text x="417.1" y="225.1">E</text>
<text x="121.6" y="228.3" transform="rotate(-90 121.6 228.3)">T1_P24</text>
<text x="126.6" y="228.3" transform="rotate(-90 126.6 228.3)">T1_M</text>
<text x="124.1" y="235.2" transform="rotate(-90 124.1 235.2)">/6.4</text>
<text x="129.1" y="235.2" transform="rotate(-90 129.1 235.2)">/6.4</text>
<text x="231.6" y="236.4" transform="rotate(-90 231.6 236.4)">1</text>
<text x="236.6" y="236.4" transform="rotate(-90 236.6 236.4)">2</text>
<text x="241.6" y="236.4" transform="rotate(-90 241.6 236.4)">3</text>
<text x="246.6" y="236.4" transform="rotate(-90 246.6 236.4)">4</text>
<text x="256.6" y="236.2" transform="rotate(-90 256.6 236.2)">5</text>
<text x="266.6" y="236.4" transform="rotate(-90 266.6 236.4)">6</text>
<text x="274.1" y="236.4" transform="rotate(-90 274.1 236.4)">7</text>
<text x="279.1" y="236.4" transform="rotate(-90 279.1 236.4)">8</text>
<text x="284.1" y="236.4" transform="rotate(-90 284.1 236.4)">9</text>
<text x="289.1" y="236.4" transform="rotate(-90 289.1 236.4)">10</text>
<text x="294.1" y="236.4" transform="rotate(-90 294.1 236.4)">11</text>
<text x="2.6" y="267.9">F</text>
<text x="417.1" y="267.9">F</text>
<text x="66.9" y="278.8">Date</text>
<text x="78.1" y="278.8">19.10.2011</text>
<text x="231.9" y="278.8">SINAMICS S120 CABINET MODULE</text>
<text x="370.6" y="278.8">1.1</text>
<text x="7.1" y="287.1">AA</text>
<text x="21.9" y="287.1">-</text>
<text x="44.9" y="287.1">19.10.11</text>
<text x="58.1" y="287.1">Syst.</text>
<text x="66.9" y="283">Drawn</text>
<text x="66.9" y="287.2">Appr.</text>
<text x="78.1" y="283.1">SYSTEM</text>
<text x="231.9" y="283.1">ZYC220673100001</text>
<text x="370.6" y="283.1">+.A1</text>
<text x="400.1" y="287.1">Sheet1+</text>
<text x="7.1" y="291.6">Rev.</text>
<text x="21.9" y="291.6">Remarks</text>
<text x="45.9" y="291.6">Date</text>
<text x="58.1" y="291.6">Name</text>
<text x="66.9" y="291.6">Norm</text>
<text x="78.1" y="291.6">s. Artus-Symbol</text>
<text x="105.1" y="291.6">Orig./Repl.f./Repl.by</text>
<text x="339.9" y="289.6">FS-SP</text>
<text x="405.4" y="291.6">22</text>
<text x="411.1" y="291.6">Sh.</text>
<text x="30.5" y="296.1">1</text>
<text x="84.7" y="296.1">2</text>
<text x="134.7" y="296.1">3</text>
<text x="184.6" y="296.1">4</text>
<text x="234.7" y="296.1">5</text>
<text x="284.7" y="296.1">6</text>
<text x="334.7" y="296.1">7</text>
<text x="387.9" y="296.1">8</text>
</g>
<g font-size="2">
<text x="366.7" y="8.4">No.</text>
<text x="366.6" y="12.4">&lt; &gt;</text>
<text x="367.8" y="18.3">1)</text>
<text x="367.8" y="21.9">2) Adapting Transformer on</text>
<text x="372" y="18.3">See the operating instructions</text>
<text x="367.8" y="25.4">.</text>
<text x="367.8" y="28.9">.</text>
<text x="372.1" y="25.4">Mainsvoltage</text>
<text x="372.1" y="28.9">X =Factory setting</text>
<text x="204.3" y="120.4">Mains voltage</text>
<text x="204.3" y="123.8">500-690V</text>
<text x="204.3" y="127.9">0</text>
<text x="204.3" y="131.9">1L500</text>
<text x="215.2" y="127.9">X</text>
<text x="204.3" y="135.8">1L525</text>
<text x="204.3" y="139.8">1L575</text>
<text x="204.3" y="143.8">1L600</text>
<text x="204.3" y="147.8">con</text>
<text x="204.3" y="151.8">1L660</text>
<text x="204.3" y="155.9">1L690</text>
<text x="215.2" y="155.9">X</text>
<text x="372.3" y="241.3">CABINET_800-Z</text>
<text x="372.3" y="244.8">D02+M27+M84+M60+K50+Y11+</text>
<text x="372.3" y="248.3">Y33+X30</text>
<text x="366.8" y="257.3">100</text>
</g>
<g font-size="1.8">
<text x="18.5" y="219.5" transform="rotate(-90 18.5 219.5)">|</text>
<text x="18.5" y="225.8" transform="rotate(-90 18.5 225.8)">| 1 |</text>
<text x="11.5" y="253.5" transform="rotate(-90 11.5 253.5)">7.6.0</text>
<text x="8" y="262.5" transform="rotate(-90 8 262.5)">3001565031_1000_E_AA</text>
<text x="8" y="273.5" transform="rotate(-90 8 273.5)">Project:</text>
<text x="11.5" y="273.5" transform="rotate(-90 11.5 273.5)">ELCAD-VERSION:</text>
<text x="15" y="274" transform="rotate(-90 15 274)">X:/673_S120 CM/X30 order documentation/documentation_X30_order/X30 out/3001565031 -35mm3/3001565031_1000_AA/3001565031_1000_E_AA.pro</text>
<text x="18.5" y="273.5" transform="rotate(-90 18.5 273.5)">ELCAD-Projektstruktur: Circuit diagram |</text>
<text x="199.8" y="284.4">I DT LD WNV</text>
<text x="206.3" y="286.9">N</text>
<text x="231.7" y="291.2">Circuit diagram</text>
</g>
</svg>
